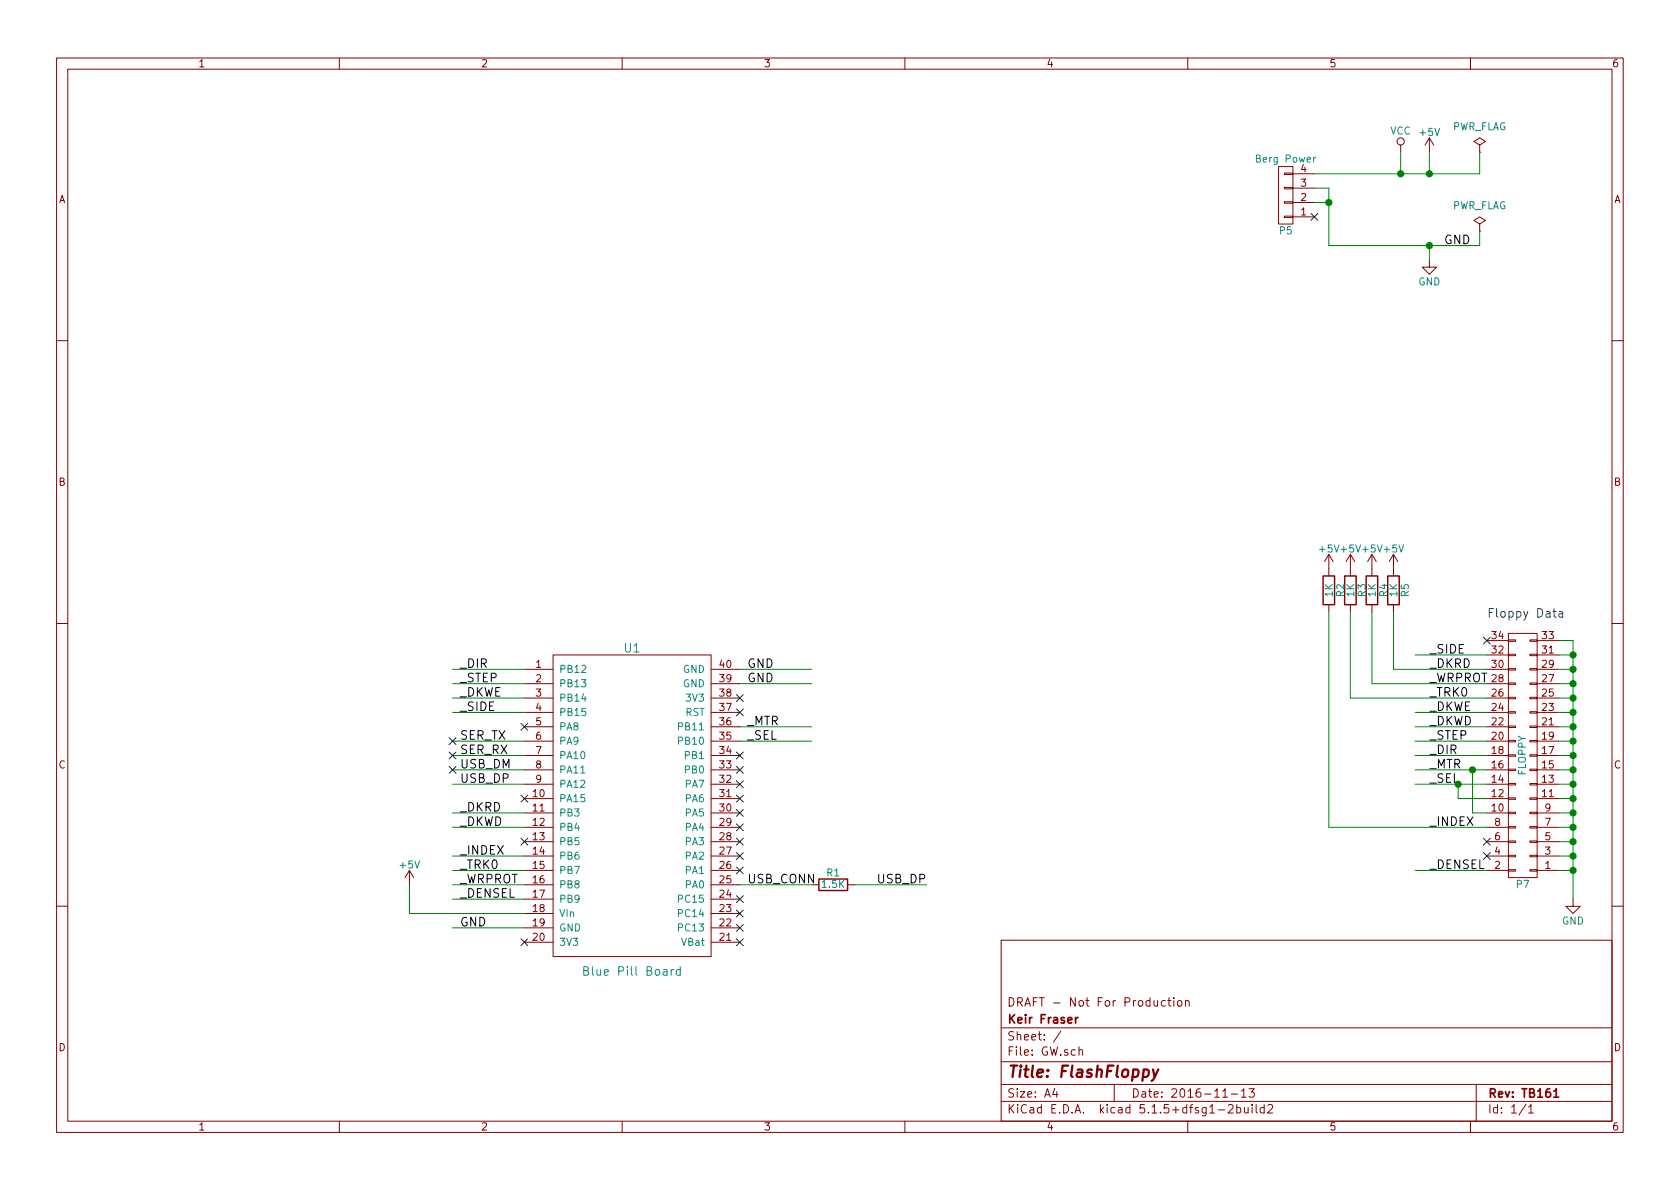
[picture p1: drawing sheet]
<svg xmlns="http://www.w3.org/2000/svg" width="297mm" height="210mm" viewBox="0 0 297 210" stroke-linecap="round" stroke-linejoin="round" font-family="sans-serif">
<g fill="none" stroke="#840000" stroke-width=".18">
<path d="M10 10.3h277v189.9h-277zM12 12.2h273v186.1h-273zM60 10.3v1.9M110 10.3v1.9M160 10.3v1.9M210 10.3v1.9M260 10.3v1.9M226.1 29.5h2.5v10.1h-2.5zM227.1 30.6h1.5v.3h-1.5zM227.1 33.1h1.5v.3h-1.5zM227.1 35.7h1.5v.2h-1.5zM227.1 38.2h1.5v.3h-1.5z"/>
<path d="M228.6 38.3h3.8M228.6 35.8h3.8M228.6 33.3h3.8M228.6 30.7h3.8M247.6 25.6v1.3M252.7 24.4l-.7 1.2M252.7 24.4v2.5M252.7 24.4l.8 1.2M261.6 25.6l1-.6-1-.6-1 .6 1 .6v1.3M261.6 26.9h.1M261.6 39.6l1-.6-1-.7-1 .7 1 .6v1.3M252.7 46v1.2h1.3l-1.3 1.3-1.2-1.3h1.2"/>
<path d="M261.6 40.9h.1M10 60.2h2M285 60.2h2M234.9 98l-.7 1.3M234.9 98v3.8M234.9 98l.8 1.3M238.8 98v3.8M238.8 98l-.8 1.3M238.8 98l.7 1.3M242.6 98v3.8M242.6 98l-.8 1.3M242.6 98l.7 1.3"/>
<path d="M246.4 98l-.8 1.3M246.4 98v3.8M246.4 98l.7 1.3M10 110.3h2M92.7 118.4h5.1M97.8 115.8h27.9v53.4h-27.9zM125.7 118.4h5.1M234.9 106.9v1.3M238.8 106.9v1.3M242.6 106.9v1.3M246.4 106.9v1.3M262.9 118.4h3.8"/>
<path d="M262.9 115.8h3.8M262.9 113.3h3.8M266.7 112h5.1v43.2h-5.1zM266.7 113.2h1.3v.2h-1.3zM266.7 115.7h1.3v.2h-1.3zM266.7 118.2h1.3v.3h-1.3zM270.5 113.2h1.3v.2h-1.3zM270.5 115.7h1.3v.2h-1.3zM270.5 118.2h1.3v.3h-1.3zM271.8 118.4h3.8M271.8 115.8h3.8M271.8 113.3h3.8"/>
<path d="M285 110.3h2M92.7 138.7h5.1M92.7 136.1h5.1M92.7 133.6h5.1M92.7 131.1h5.1M92.7 128.5h5.1M92.7 126h5.1M92.7 123.4h5.1M92.7 120.9h5.1M125.7 138.7h5.1M125.7 136.1h5.1M125.7 133.6h5.1"/>
<path d="M125.7 131.1h5.1M125.7 128.5h5.1M125.7 126h5.1M125.7 123.4h5.1M125.7 120.9h5.1M262.9 138.7h3.8M262.9 136.1h3.8M262.9 133.6h3.8M262.9 131.1h3.8M262.9 128.5h3.8M262.9 126h3.8M262.9 123.4h3.8"/>
<path d="M262.9 120.9h3.8M266.7 120.8h1.3v.2h-1.3zM266.7 123.3h1.3v.3h-1.3zM266.7 125.9h1.3v.2h-1.3zM266.7 128.4h1.3v.2h-1.3zM266.7 130.9h1.3v.3h-1.3zM266.7 133.5h1.3v.2h-1.3zM266.7 136h1.3v.3h-1.3zM266.7 138.6h1.3v.2h-1.3zM270.5 120.8h1.3v.2h-1.3zM270.5 123.3h1.3v.3h-1.3zM270.5 125.9h1.3v.2h-1.3z"/>
<path d="M270.5 128.4h1.3v.2h-1.3zM270.5 130.9h1.3v.3h-1.3zM270.5 133.5h1.3v.2h-1.3zM270.5 136h1.3v.3h-1.3zM270.5 138.6h1.3v.2h-1.3zM271.8 138.7h3.8M271.8 136.1h3.8M271.8 133.6h3.8M271.8 131.1h3.8M271.8 128.5h3.8M271.8 126h3.8M271.8 123.4h3.8"/>
<path d="M271.8 120.9h3.8M72.4 153.9l-.8 1.3M72.4 153.9v2.6M72.4 153.9l.8 1.3M92.7 153.9h5.1M92.7 143.8h5.1M92.7 141.2h5.1M92.7 151.4h5.1M92.7 148.8h5.1M92.7 146.3h5.1M92.7 156.5h5.1M92.7 159h5.1"/>
<path d="M125.7 153.9h5.1M125.7 143.8h5.1M125.7 141.2h5.1M125.7 151.4h5.1M125.7 148.8h5.1M125.7 146.3h5.1M125.7 156.5h5.1M125.7 159h5.1M143.5 156.5h1.3M149.9 156.5h1.2M262.9 153.9h3.8M262.9 143.8h3.8"/>
<path d="M262.9 141.2h3.8M262.9 151.4h3.8M262.9 148.8h3.8M262.9 146.3h3.8M266.7 141.1h1.3v.2h-1.3zM266.7 143.6h1.3v.3h-1.3zM266.7 146.2h1.3v.2h-1.3zM266.7 148.7h1.3v.3h-1.3zM266.7 151.3h1.3v.2h-1.3zM266.7 153.8h1.3v.2h-1.3zM270.5 141.1h1.3v.2h-1.3zM270.5 143.6h1.3v.3h-1.3z"/>
<path d="M270.5 146.2h1.3v.2h-1.3zM270.5 148.7h1.3v.3h-1.3zM270.5 151.3h1.3v.2h-1.3zM270.5 153.8h1.3v.2h-1.3zM271.8 153.9h3.8M271.8 143.8h3.8M271.8 141.2h3.8M271.8 151.4h3.8M271.8 148.8h3.8M271.8 146.3h3.8M278.1 159v1.3h1.3l-1.3 1.2-1.2-1.2h1.2M10 160.2h2"/>
<path d="M92.7 161.5h5.1M92.7 164.1h5.1M92.7 166.6h5.1M125.7 161.5h5.1M125.7 164.1h5.1M125.7 166.6h5.1M177 166.3h108v32h-108zM206 177l-.4-.1-.3 .3 .2 .6h.5M206.5 176.9h.5M206.7 176.4v1.3l.3 .2M207.5 176.4v.2M207.5 176.9v1"/>
<path d="M208.3 177.1l.2-.2 .4 .2v.7l-.2 .1-.4-.1zM209.6 177.1l.1-.1a.37 .37 0 0 1 .6 .1v.8M209.6 176.9v1M285 160.2h2M60 198.3v1.9M110 198.3v1.9M160 198.3v1.9M177 194.8h108M177 191.8h108M177 187.8h108M177 181.8h108M186.5 192.5l-.4 1h1"/>
<path d="M186.8 193v1M187.6 182.3l-1.3 2M190.8 185.7a.37 .37 0 0 1 .6 .1v.8M190.8 185.1v1.5M197 191.8v3M210 198.3v1.9M215.4 196.3h1.1M216.2 194h.8M217.2 195.5l.2-.2h.4l.2 .5-.9 1h.9M217.7 193.5h1.1M218.7 195.9l.4-.1 .3 .3-.1 .6h-.6M218.7 195.3v1.5"/>
<path d="M219.5 193l.4-.5v1.5M219.5 194h.8M220 195.8l.1 .9 .3 .1 .3-.1M220.7 195.8v1M220.8 192.5h1l-.5 .6 .4 .1v.7l-.2 .1-.7-.1M221.4 195.3v.2M221.4 195.8v1M222.1 195.3v1.3l.2 .2M223.5 195.9l-.4-.1-.3 .3 .1 .6 .2 .1 .4-.1M223.5 195.3v1.5M224.2 195.5l.2-.2h.3l.3 .5-.9 1h.9M260 198.3v1.9"/>
<path d="M261 191.8v6.5M269.8 195.2l-1.2 2M270.3 195.8l.4-.5v1.5M270.3 196.8h.8"/>
<circle cx="247.6" cy="25" r=".63"/>
</g>
<path d="M190.2 179.9v1M190.6 179.9l-.4 .3M274.7 193l.5-.5v1.5M274.7 194h.9" fill="none" stroke="#840000" stroke-width=".3"/>
<path d="M203.9 189.1l.3 1.3M204.8 189.1l-.9 1.8-.3 .2" fill="none" stroke="#840000" stroke-width=".41"/>
<path d="M232.6 27.8l-.3 .3M102.7 136.7h.7M103.2 171.6h.7l.1-.2-.1-.4-.7-.1v1.6h.6l.3-.3a.41 .41 0 0 0-.4-.6M119.1 171.4l-.3 .1-.1 .2M120.3 171.5l-.5-.1-.2 .3 .1 .7h.6M120.3 170.9v1.6" fill="none" stroke="#008484" stroke-width=".18"/>
<path d="M233.9 101.8h2.1v5.1h-2.1zM237.7 101.8h2.1v5.1h-2.1zM241.6 101.8h2v5.1h-2zM245.4 101.8h2v5.1h-2zM144.8 155.4h5.1v2.1h-5.1z" fill="none" stroke="#840000" stroke-width=".25"/>
<g fill="none" stroke="#008400" stroke-width=".18">
<path d="M232.4 33.3h2.5v10.1h26.7v-2.5M232.4 35.8h2.5M247.6 26.9v3.8M252.7 26.9v3.8M261.6 26.9v3.8h-29.2M252.7 43.4v2.6M80 118.4h12.7M130.8 118.4h12.7M234.9 108.2v38.1h28M238.8 108.2v15.2h24.1M242.6 108.2v12.7h20.3M246.4 108.2v10.2h16.5"/>
<path d="M250.2 115.8h12.7M275.6 113.3h2.5v45.7M275.6 118.4h2.5M275.6 115.8h2.5M80 131.1h12.7M80 120.9h12.7M80 138.7h12.7M80 136.1h12.7M80 133.6h12.7M80 123.4h12.7M80 126h12.7M130.8 131.1h12.7"/>
<path d="M130.8 128.5h12.7M130.8 120.9h12.7M250.2 131.1h12.7M250.2 128.5h12.7M250.2 138.7h12.7M250.2 136.1h12.7M250.2 133.6h12.7M250.2 126h12.7M257.8 138.7v2.5h5.1M260.3 136.1v7.7h2.6M275.6 131.1h2.5M275.6 128.5h2.5"/>
<path d="M275.6 120.9h2.5M275.6 138.7h2.5M275.6 136.1h2.5M275.6 133.6h2.5M275.6 123.4h2.5M275.6 126h2.5M72.4 156.5v5h20.3M80 143.8h12.7M80 156.5h12.7M80 146.3h12.7M80 159h12.7M80 151.4h12.7"/>
<path d="M80 153.9h12.7M130.8 156.5h12.7M151.1 156.5h12.7M250.2 153.9h12.7M275.6 143.8h2.5M275.6 146.3h2.5M275.6 151.4h2.5M275.6 153.9h2.5M275.6 141.2h2.5M275.6 148.8h2.5M80 164.1h12.7"/>
</g>
<path d="M274.6 108.1h.6M274.8 107.6v1.3l.1 .2h.3M275.7 108.2h.5l.1 .9M276.3 108.5l-.5 .1a.31 .31 0 0 0-.2 .2 .31 .31 0 0 0 .2 .3h.5" fill="none" stroke="#0000c2" stroke-width=".18"/>
<g fill="#008400" stroke="#008400" stroke-width=".25">
<circle cx="260.3" cy="136.1" r=".51"/>
<circle cx="252.7" cy="30.7" r=".51"/>
<circle cx="278.1" cy="136.1" r=".51"/>
<circle cx="235" cy="35.8" r=".51"/>
<circle cx="278.1" cy="153.9" r=".51"/>
<circle cx="278.1" cy="115.8" r=".51"/>
<circle cx="278.1" cy="118.4" r=".51"/>
<circle cx="278.1" cy="120.9" r=".51"/>
<circle cx="278.1" cy="123.4" r=".51"/>
<circle cx="278.1" cy="126" r=".51"/>
<circle cx="278.1" cy="128.5" r=".51"/>
<circle cx="278.1" cy="131.1" r=".51"/>
<circle cx="247.7" cy="30.7" r=".51"/>
<circle cx="252.7" cy="43.4" r=".51"/>
<circle cx="278.1" cy="133.6" r=".51"/>
<circle cx="278.1" cy="138.7" r=".51"/>
<circle cx="278.1" cy="141.2" r=".51"/>
<circle cx="278.1" cy="143.8" r=".51"/>
<circle cx="278.1" cy="146.3" r=".51"/>
<circle cx="278.1" cy="148.8" r=".51"/>
<circle cx="278.1" cy="151.4" r=".51"/>
</g>
<g fill="none" stroke="#000084" stroke-width=".18">
<path d="M231.8 37.7l1.2 1.3M233 37.7l-1.2 1.3M262.3 112.7l1.2 1.2M263.5 112.7l-1.2 1.2M79.4 135.5l1.2 1.2M79.4 130.4l1.2 1.3M79.4 133l1.2 1.2M80.6 135.5l-1.2 1.2M80.6 130.4l-1.2 1.3M80.6 133l-1.2 1.2M92.1 127.9l1.2 1.2M93.3 127.9l-1.2 1.2"/>
<path d="M130.2 138.1l1.2 1.2M130.2 122.8l1.2 1.2M130.2 125.4l1.2 1.2M130.2 133l1.2 1.2M130.2 135.5l1.2 1.2M131.4 138.1l-1.2 1.2M131.4 122.8l-1.2 1.2M131.4 125.4l-1.2 1.2M131.4 133l-1.2 1.2M131.4 135.5l-1.2 1.2M92.1 148.2l1.2 1.2M92.1 140.6l1.2 1.2"/>
<path d="M93.3 148.2l-1.2 1.2M93.3 140.6l-1.2 1.2M130.2 150.8l1.2 1.2M130.2 158.4l1.2 1.2M130.2 153.3l1.2 1.2M130.2 148.2l1.2 1.2M130.2 145.7l1.2 1.2M130.2 143.1l1.2 1.3M130.2 140.6l1.2 1.2M131.4 150.8l-1.2 1.2M131.4 158.4l-1.2 1.2M131.4 153.3l-1.2 1.2"/>
<path d="M131.4 148.2l-1.2 1.2M131.4 145.7l-1.2 1.2M131.4 143.1l-1.2 1.3M131.4 140.6l-1.2 1.2M262.3 148.2l1.2 1.2M262.3 150.8l1.2 1.2M263.5 148.2l-1.2 1.2M263.5 150.8l-1.2 1.2M92.1 166l1.2 1.2M93.3 166l-1.2 1.2M130.2 163.5l1.2 1.2M130.2 160.9l1.2 1.2"/>
<path d="M130.2 166l1.2 1.2M131.4 163.5l-1.2 1.2M131.4 160.9l-1.2 1.2M131.4 166l-1.2 1.2"/>
</g>
<text font-size="2.8" fill="#840000" x="178" y="190.5">Title: FlashFloppy</text>
<g font-size="2.1">
<text x="255.3" y="43.2">GND</text>
<text x="81.3" y="118.1">_DIR</text>
<text x="132.1" y="118.1">GND</text>
<text x="252.7" y="115.6">_SIDE</text>
<text x="252.7" y="118.1">_DKRD</text>
<text x="81.3" y="123.2">_DKWE</text>
<text x="81.3" y="125.7">_SIDE</text>
<text x="81.3" y="120.6">_STEP</text>
<text x="132.1" y="120.6">GND</text>
<text x="252.7" y="120.6">_WRPROT</text>
<text x="252.7" y="123.2">_TRK0</text>
<text x="252.7" y="125.7">_DKWE</text>
<text x="81.3" y="130.8">SER_TX</text>
<text x="132.1" y="128.3">_MTR</text>
<text x="132.1" y="130.8">_SEL</text>
<text x="252.7" y="128.3">_DKWD</text>
<text x="252.7" y="130.8">_STEP</text>
<text x="81.3" y="133.3">SER_RX</text>
<text x="81.3" y="135.9">USB_DM</text>
<text x="252.7" y="135.9">_MTR</text>
<text x="252.7" y="133.3">_DIR</text>
<text x="81.3" y="138.4">USB_DP</text>
<text x="81.3" y="143.5">_DKRD</text>
<text x="81.3" y="146">_DKWD</text>
<text x="252.7" y="146">_INDEX</text>
<text x="81.3" y="151.1">_INDEX</text>
<text x="81.3" y="153.7">_TRK0</text>
<text x="252.7" y="153.7">_DENSEL</text>
<text x="81.3" y="158.7">_DENSEL</text>
<text x="81.3" y="156.2">_WRPROT</text>
<text x="132.1" y="156.2">USB_CONN</text>
<text x="154.9" y="156.2">USB_DP</text>
<text x="81.3" y="163.8">GND</text>
</g>
<text font-size="2.1" fill="#0000c2" x="262.9" y="109.2">Floppy Data</text>
<g font-size="2.1" fill="#008484">
<text x="110.4" y="115.4">U1</text>
<text x="104.2" y="172.5">Blue Pill Board</text>
</g>
<text font-size="2.1" fill="#008400" x="252.7" y="138.4">_SEL</text>
<g font-size="2.1" fill="#840000">
<text x="178" y="178">DRAFT - Not For Production</text>
<text x="178" y="184">Sheet: /</text>
<text x="178" y="181">Keir Fraser</text>
<text x="178" y="186.7">File: GW.sch</text>
<text x="178" y="196.9">KiCad E.D.A. kicad 5.1.5+dfsg1-2build2</text>
<text x="178" y="194.1">Size: A4</text>
<text x="200" y="194.1">Date: 2016-11-13</text>
<text x="263" y="194.1">Rev: TB161</text>
<text x="263" y="196.9">Id: 1/1</text>
</g>
<g font-size="1.8" fill="#840000">
<text x="35" y="11.9">1</text>
<text x="85" y="11.9">2</text>
<text x="135" y="11.9">3</text>
<text x="185" y="11.9">4</text>
<text x="235" y="11.9">5</text>
<text x="285" y="11.9">6</text>
<text x="10.4" y="35.9">A</text>
<text x="230" y="35.6">2</text>
<text x="230" y="33">3</text>
<text x="230" y="30.5">4</text>
<text x="285.4" y="35.9">A</text>
<text x="230" y="38.1">1</text>
<text x="10.4" y="85.9">B</text>
<text x="285.4" y="85.9">B</text>
<text x="263.8" y="113">34</text>
<text x="272.7" y="113">33</text>
<text x="94.8" y="118.1">1</text>
<text x="127.3" y="118.1">40</text>
<text x="263.8" y="118.1">30</text>
<text x="263.8" y="115.6">32</text>
<text x="272.7" y="118.1">29</text>
<text x="272.7" y="115.6">31</text>
<text x="94.8" y="120.6">2</text>
<text x="94.8" y="123.2">3</text>
<text x="94.8" y="125.7">4</text>
<text x="127.3" y="125.7">37</text>
<text x="127.3" y="123.2">38</text>
<text x="127.3" y="120.6">39</text>
<text x="263.8" y="125.7">24</text>
<text x="263.8" y="123.2">26</text>
<text x="263.8" y="120.6">28</text>
<text x="272.7" y="125.7">23</text>
<text x="272.7" y="123.2">25</text>
<text x="272.7" y="120.6">27</text>
<text x="94.8" y="128.3">5</text>
<text x="94.8" y="130.8">6</text>
<text x="127.3" y="130.8">35</text>
<text x="127.3" y="128.3">36</text>
<text x="263.8" y="130.8">20</text>
<text x="263.8" y="128.3">22</text>
<text x="272.7" y="130.8">19</text>
<text x="272.7" y="128.3">21</text>
<text x="10.4" y="135.9">C</text>
<text x="94.8" y="133.3">7</text>
<text x="94.8" y="135.9">8</text>
<text x="127.3" y="135.9">33</text>
<text x="127.3" y="133.3">34</text>
<text x="263.8" y="135.9">16</text>
<text x="263.8" y="133.3">18</text>
<text x="272.7" y="135.9">15</text>
<text x="272.7" y="133.3">17</text>
<text x="285.4" y="135.9">C</text>
<text x="94.3" y="141">10</text>
<text x="94.3" y="143.5">11</text>
<text x="94.8" y="138.4">9</text>
<text x="127.3" y="143.5">30</text>
<text x="127.3" y="141">31</text>
<text x="127.3" y="138.4">32</text>
<text x="263.8" y="143.5">10</text>
<text x="263.8" y="141">12</text>
<text x="263.8" y="138.4">14</text>
<text x="272.7" y="141">11</text>
<text x="272.7" y="138.4">13</text>
<text x="273.2" y="143.5">9</text>
<text x="94.3" y="146">12</text>
<text x="94.3" y="148.6">13</text>
<text x="127.3" y="148.6">28</text>
<text x="127.3" y="146">29</text>
<text x="264.3" y="148.6">6</text>
<text x="264.3" y="146">8</text>
<text x="273.2" y="148.6">5</text>
<text x="273.2" y="146">7</text>
<text x="94.3" y="151.1">14</text>
<text x="94.3" y="153.7">15</text>
<text x="127.3" y="153.7">26</text>
<text x="127.3" y="151.1">27</text>
<text x="264.3" y="153.7">2</text>
<text x="264.3" y="151.1">4</text>
<text x="273.2" y="153.7">1</text>
<text x="273.2" y="151.1">3</text>
<text x="94.3" y="156.2">16</text>
<text x="94.3" y="158.7">17</text>
<text x="94.3" y="161.3">18</text>
<text x="127.3" y="161.3">23</text>
<text x="127.3" y="158.7">24</text>
<text x="127.3" y="156.2">25</text>
<text x="94.3" y="163.8">19</text>
<text x="94.3" y="166.4">20</text>
<text x="127.3" y="166.4">21</text>
<text x="127.3" y="163.8">22</text>
<text x="10.4" y="185.9">D</text>
<text x="285.4" y="185.9">D</text>
<text x="35" y="199.9">1</text>
<text x="85" y="199.9">2</text>
<text x="135" y="199.9">3</text>
<text x="185" y="199.9">4</text>
<text x="235" y="199.9">5</text>
<text x="285" y="199.9">6</text>
</g>
<g font-size="1.8" fill="#008484">
<text x="245.8" y="23.8">VCC</text>
<text x="256.7" y="23">PWR_FLAG</text>
<text x="222.4" y="28.7">Berg Power</text>
<text x="251.1" y="24">+5V</text>
<text x="226.3" y="41.4">P5</text>
<text x="256.7" y="37">PWR_FLAG</text>
<text x="250.8" y="50.5">GND</text>
<text x="233.3" y="97.7">+5V +5V +5V +5V</text>
<text x="235.6" y="105.5" transform="rotate(-90 235.6 105.5)">1K</text>
<text x="237.7" y="105.5" transform="rotate(-90 237.7 105.5)">R2</text>
<text x="239.4" y="105.5" transform="rotate(-90 239.4 105.5)">1K</text>
<text x="241.5" y="105.5" transform="rotate(-90 241.5 105.5)">R3</text>
<text x="243.3" y="105.5" transform="rotate(-90 243.3 105.5)">1K</text>
<text x="245.3" y="105.5" transform="rotate(-90 245.3 105.5)">R4</text>
<text x="247.1" y="105.5" transform="rotate(-90 247.1 105.5)">1K</text>
<text x="249.1" y="105.5" transform="rotate(-90 249.1 105.5)">R5</text>
<text x="98.8" y="119">PB12</text>
<text x="120.8" y="119">GND</text>
<text x="98.8" y="121.5">PB13</text>
<text x="98.8" y="124.1">PB14</text>
<text x="120.8" y="121.5">GND</text>
<text x="121.6" y="124.1">3V3</text>
<text x="98.8" y="126.6">PB15</text>
<text x="98.8" y="129.2">PA8</text>
<text x="98.8" y="131.7">PA9</text>
<text x="120.3" y="131.7">PB10</text>
<text x="120.3" y="129.2">PB11</text>
<text x="121.2" y="126.6">RST</text>
<text x="98.8" y="134.2">PA10</text>
<text x="98.8" y="136.8">PA11</text>
<text x="121.3" y="136.8">PB0</text>
<text x="121.3" y="134.2">PB1</text>
<text x="269.8" y="137.1" transform="rotate(-90 269.8 137.1)">FLOPPY</text>
<text x="98.8" y="141.9">PA15</text>
<text x="98.8" y="139.3">PA12</text>
<text x="121.3" y="141.9">PA6</text>
<text x="121.3" y="139.3">PA7</text>
<text x="98.8" y="144.4">PB3</text>
<text x="98.8" y="146.9">PB4</text>
<text x="98.8" y="149.5">PB5</text>
<text x="121.3" y="149.5">PA3</text>
<text x="121.3" y="146.9">PA4</text>
<text x="121.3" y="144.4">PA5</text>
<text x="70.8" y="153.6">+5V</text>
<text x="98.8" y="152">PB6</text>
<text x="98.8" y="154.6">PB7</text>
<text x="121.3" y="154.6">PA1</text>
<text x="121.3" y="152">PA2</text>
<text x="146.2" y="155">R1</text>
<text x="98.8" y="157.1">PB8</text>
<text x="98.8" y="159.6">PB9</text>
<text x="120.3" y="159.6">PC15</text>
<text x="121.3" y="157.1">PA0</text>
<text x="145.4" y="157">1.5K</text>
<text x="268.2" y="157">P7</text>
<text x="98.8" y="162.2">VIn</text>
<text x="98.8" y="164.7">GND</text>
<text x="98.8" y="167.3">3V3</text>
<text x="120.3" y="164.7">PC13</text>
<text x="120.3" y="162.2">PC14</text>
<text x="120.7" y="167.3">VBat</text>
<text x="276.2" y="163.5">GND</text>
</g>
</svg>
